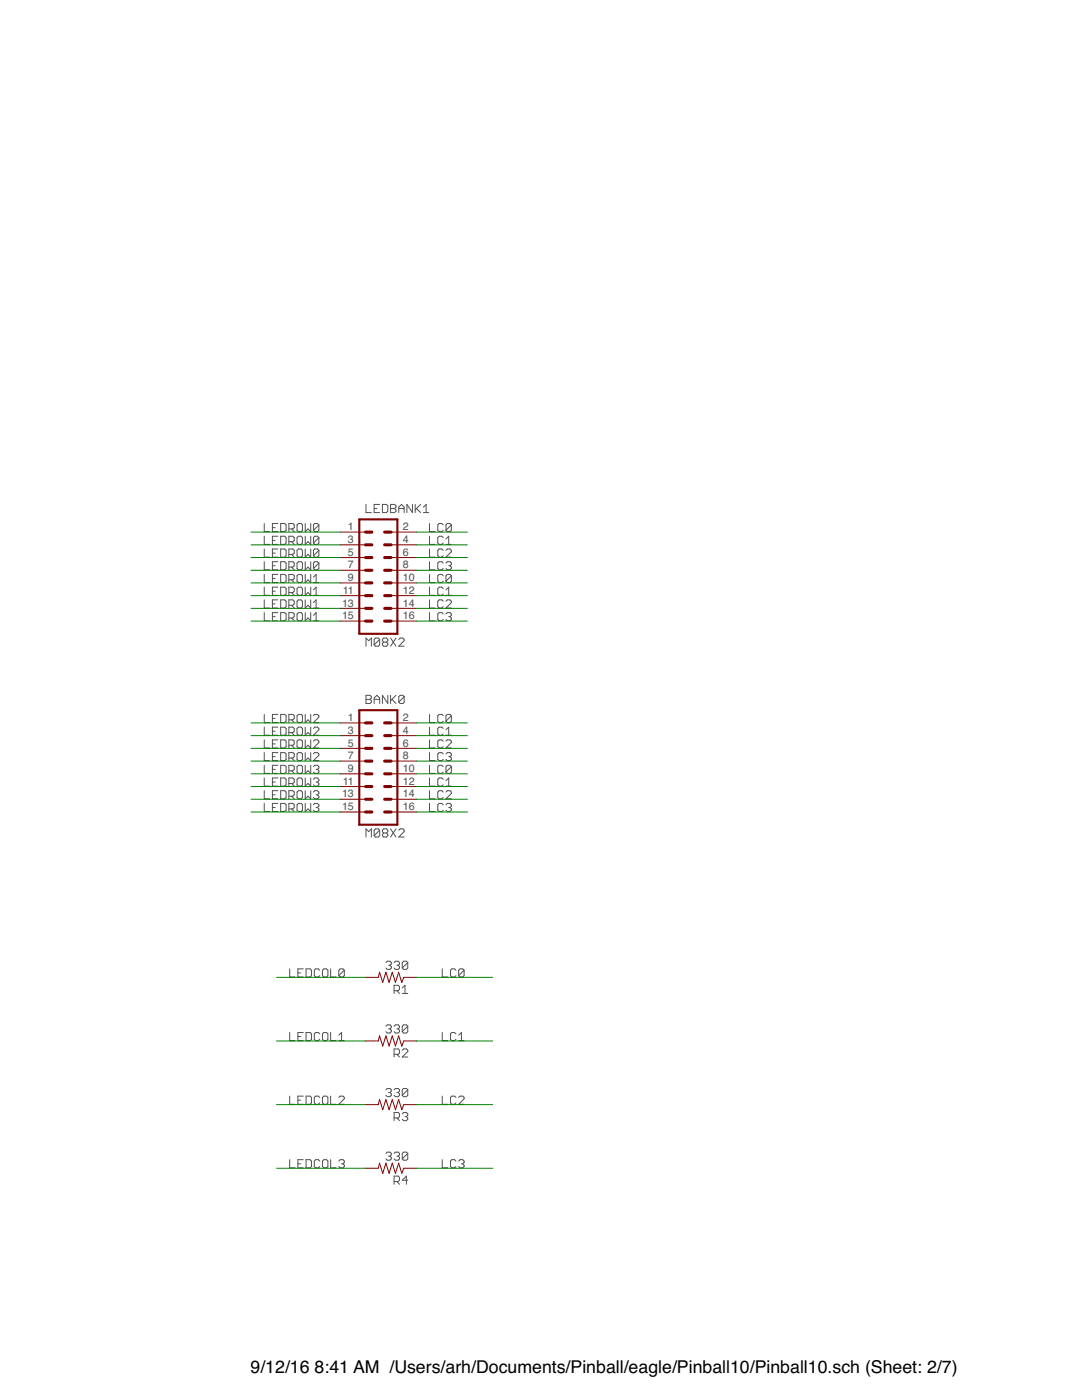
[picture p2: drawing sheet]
<svg xmlns="http://www.w3.org/2000/svg" width="216mm" height="279mm" viewBox="0 0 216 279" stroke-linecap="round" stroke-linejoin="round" font-family="sans-serif">
<g fill="none" stroke="#505050" stroke-width=".2">
<path d="M52.7 104.5v1.6h1.1M52.7 107v1.6h1.1M52.7 109.6v1.6h1.1M52.7 112.1v1.6h1.1M52.7 114.6v1.7h1.1M52.7 117.2v1.6h1.1M52.7 119.7v1.6h1.1M54.4 112.9h.5M54.4 105.3h.5M54.4 107.8h.5M54.4 110.4h.5M54.4 115.4h.5"/>
<path d="M54.4 118h.5M55.4 104.5h-1v1.6h1M55.4 107h-1v1.6h1M55.4 109.6h-1v1.6h1M55.4 112.1h-1v1.6h1M55.4 114.6h-1v1.7h1M55.4 117.2h-1v1.6h1M55.4 119.7h-1v1.6h1M56 104.5h.8l.3 .3v1l-.3 .3h-.8zM56 107h.8l.3 .3v1.1l-.3 .2h-.8zM56 109.6h.8l.3 .2v1.1l-.3 .3h-.8zM56 112.1h.8l.3 .3v1.1l-.3 .2h-.8z"/>
<path d="M56 114.6h.8l.3 .3v1.1l-.3 .3h-.8zM56 117.2h.8l.3 .3v1l-.3 .3h-.8zM56 119.7h.8l.3 .3v1.1l-.3 .2h-.8zM57.6 105.6h.8l.3-.3v-.5l-.3-.3h-.8v1.6M57.6 108.1h.8l.3-.3v-.5l-.3-.3h-.8v1.6M57.6 110.6h.8l.3-.2v-.6l-.3-.2h-.8v1.6M57.6 113.2h.8l.3-.3v-.5l-.3-.3h-.8v1.6M57.6 115.7h.8l.3-.3v-.5l-.3-.3h-.8v1.7M57.6 118.3h.8l.3-.3v-.5l-.3-.3h-.8v1.6M58.2 105.6l.5 .5M58.2 108.1l.5 .5M58.2 110.6l.5 .6"/>
<path d="M58.2 113.2l.5 .5M58.2 115.7l.5 .6M58.2 118.3l.5 .5M59.5 104.5h.6l.2 .3v1l-.2 .3h-.6l-.2-.3v-1zM59.5 107h.6l.2 .3v1.1l-.2 .2h-.6l-.2-.2v-1.1zM59.5 109.6h.6l.2 .2v1.1l-.2 .3h-.6l-.2-.3v-1.1zM59.5 112.1h.6l.2 .3v1.1l-.2 .2h-.6l-.2-.2v-1.1zM59.5 114.6h.6l.2 .3v1.1l-.2 .3h-.6l-.2-.3v-1.1zM59.5 117.2h.6l.2 .3v1l-.2 .3h-.6l-.2-.3v-1zM59.5 119.7h.6l.2 .3v1.1l-.2 .2h-.6l-.2-.2v-1.1zM60.9 104.5v1.6l.5-.5 .6 .5v-1.6M60.9 107v1.6l.5-.5 .6 .5v-1.6"/>
<path d="M60.9 109.6v1.6l.5-.6 .6 .6v-1.6M60.9 112.1v1.6l.5-.5 .6 .5v-1.6M60.9 114.6v1.7l.5-.6 .6 .6v-1.7M60.9 117.2v1.6l.5-.5 .6 .5v-1.6M60.9 119.7v1.6l.5-.5 .6 .5v-1.6M62.5 116.3h1.1M62.5 118.8h1.1M62.5 115.2l.6-.6v1.7M62.5 117.7l.6-.5v1.6M63.6 104.8v1l-.2 .3h-.6l-.3-.3M63.6 107.3v1.1l-.2 .2h-.6l-.3-.2M63.6 109.8v1.1l-.2 .3h-.6l-.3-.3"/>
<path d="M63.6 112.4v1.1l-.2 .2h-.6l-.3-.2M63.6 104.8l-.2-.3h-.6l-.3 .3v1M63.6 107.3l-.2-.3h-.6l-.3 .3v1.1M63.6 109.8l-.2-.2h-.6l-.3 .2v1.1M63.6 112.4l-.2-.3h-.6l-.3 .3v1.1M63.6 104.8l-1.1 1M63.6 107.3l-1.1 1.1M63.6 109.8l-1.1 1.1M63.6 112.4l-1.1 1.1M73 100.7v1.6h1.1M74.7 101.5h.5M75.8 100.7h-1.1v1.6h1.1"/>
<path d="M76.3 100.7h.8l.3 .2v1.1l-.3 .3h-.8zM77.9 100.7h.8l.3 .2v.3l-.3 .3 .3 .2v.3l-.3 .3h-.8zM77.9 101.5h.8M79.6 102.3v-1.1l.5-.5 .5 .5v1.1M79.6 101.5h1M82.3 100.7v1.6l-1.1-1.6v1.6M82.8 100.7v1.6M83.1 101.5l.8 .8M83.9 100.7l-1.1 1M84.5 102.3h1.1M84.5 101.2l.5-.5v1.6M85.7 104.5v1.6h1.1"/>
<path d="M85.7 107v1.6h1.1M85.7 109.6v1.6h1.1M85.7 112.1v1.6h1.1M85.7 114.6v1.7h1.1M85.7 117.2v1.6h1.1M85.7 119.7v1.6h1.1M88.4 114.9l-.2-.3h-.6l-.2 .3v1.1l.2 .3h.6l.2-.3M88.4 104.8l-.2-.3h-.6l-.2 .3v1l.2 .3h.6l.2-.3M88.4 107.3l-.2-.3h-.6l-.2 .3v1.1l.2 .2h.6l.2-.2M88.4 109.8l-.2-.2h-.6l-.2 .2v1.1l.2 .3h.6l.2-.3M88.4 112.4l-.2-.3h-.6l-.2 .3v1.1l.2 .2h.6l.2-.2M88.4 117.5l-.2-.3h-.6l-.2 .3v1l.2 .3h.6l.2-.3"/>
<path d="M88.4 120l-.2-.3h-.6l-.2 .3v1.1l.2 .2h.6l.2-.2M89 109.8l.3-.2h.5l.3 .2v.3l-1.1 1.1h1.1M89 112.4l.3-.3h.5l.3 .3v.2l-.3 .3M89 120l.3-.3h.5l.3 .3v.3l-1.1 1h1.1M89 108.6h1.1M89 107.6l.5-.6v1.6M89 117.7l.5-.5v1.6M89 118.8h1.1M89.5 112.9h.3M89.8 112.9l.3 .3v.3l-.3 .2h-.5l-.3-.2M90.1 114.9v1.1l-.3 .3h-.5l-.3-.3M90.1 104.8v1l-.3 .3h-.5l-.3-.3"/>
<path d="M90.1 104.8l-.3-.3h-.5l-.3 .3v1M90.1 114.9l-.3-.3h-.5l-.3 .3v1.1M90.1 104.8l-1.1 1M90.1 114.9l-1.1 1.1M52.7 122.3v1.6h1.1M54.4 123.1h.5M54.4 120.5h.5M55.4 122.3h-1v1.6h1M56 122.3h.8l.3 .2v1.1l-.3 .3h-.8zM57.6 120.8h.8l.3-.3v-.5l-.3-.3h-.8v1.6M57.6 123.3h.8l.3-.2v-.6l-.3-.2h-.8v1.6M58.2 120.8l.5 .5"/>
<path d="M58.2 123.3l.5 .6M59.5 122.3h.6l.2 .2v1.1l-.2 .3h-.6l-.2-.3v-1.1zM60.9 122.3v1.6l.5-.6 .6 .6v-1.6M62.5 121.3h1.1M62.5 123.9h1.1M62.5 120.3l.6-.6v1.6M62.5 122.8l.6-.5v1.6M73 129v-1.7l.6 .6 .5-.6v1.7M73 138.8h.8l.3 .2v.3l-.3 .3 .3 .2v.3l-.3 .3h-.8zM73 139.6h.8M74.7 139.6h1.1M75.8 127.6l-.3-.3h-.6l-.2 .3v1.1"/>
<path d="M75.8 127.6v1.1l-.3 .3h-.6l-.2-.3M75.8 127.6l-1.1 1.1M76.6 128.1l-.3-.2v-.3l.3-.3h.5l.3 .3v.3l-.3 .2M76.6 128.1l-.3 .3v.3l.3 .3h.5l.3-.3v-.3l-.3-.3M76.6 128.1h.5M77.4 138.8v1.6l-1.1-1.6v1.6M77.9 127.3l1.1 1.7M77.9 138.8v1.6M78.2 139.6l.8 .8M79 127.3l-1.1 1.7M79 138.8l-1.1 1M79.6 127.6l.2-.3h.6l.2 .3v.3l-1 1.1h1"/>
<path d="M80.6 139v1.1l-.2 .3h-.6l-.2-.3M80.6 139l-.2-.2h-.6l-.2 .2v1.1M80.6 139l-1 1.1M85.7 122.3v1.6h1.1M88.4 122.5l-.2-.2h-.6l-.2 .2v1.1l.2 .3h.6l.2-.3M89 122.5l.3-.2h.5l.3 .2v.3l-.3 .3M89.5 123.1h.3M89.8 123.1l.3 .2v.3l-.3 .3h-.5l-.3-.3M52.7 142.6v1.6h1.1M52.7 145.1v1.6h1.1M52.7 147.7v1.6h1.1M52.7 150.2v1.6h1.1"/>
<path d="M52.7 152.7v1.6h1.1M52.7 155.3v1.6h1.1M52.7 157.8v1.6h1.1M54.4 153.5h.5M54.4 156.1h.5M54.4 158.6h.5M54.4 143.4h.5M54.4 145.9h.5M54.4 148.5h.5M54.4 151h.5M55.4 152.7h-1v1.6h1M55.4 142.6h-1v1.6h1"/>
<path d="M55.4 145.1h-1v1.6h1M55.4 147.7h-1v1.6h1M55.4 150.2h-1v1.6h1M55.4 155.3h-1v1.6h1M55.4 157.8h-1v1.6h1M56 152.7h.8l.3 .3v1.1l-.3 .2h-.8zM56 142.6h.8l.3 .2v1.1l-.3 .3h-.8zM56 145.1h.8l.3 .3v1.1l-.3 .2h-.8zM56 147.7h.8l.3 .2v1.1l-.3 .3h-.8zM56 150.2h.8l.3 .3v1.1l-.3 .2h-.8zM56 155.3h.8l.3 .2v1.1l-.3 .3h-.8zM56 157.8h.8l.3 .3v1.1l-.3 .2h-.8z"/>
<path d="M57.6 153.8h.8l.3-.3v-.5l-.3-.3h-.8v1.6M57.6 143.7h.8l.3-.3v-.6l-.3-.2h-.8v1.6M57.6 146.2h.8l.3-.3v-.5l-.3-.3h-.8v1.6M57.6 148.7h.8l.3-.2v-.6l-.3-.2h-.8v1.6M57.6 151.3h.8l.3-.3v-.5l-.3-.3h-.8v1.6M57.6 156.4h.8l.3-.3v-.6l-.3-.2h-.8v1.6M57.6 158.9h.8l.3-.3v-.5l-.3-.3h-.8v1.6M58.2 153.8l.5 .5M58.2 156.4l.5 .5M58.2 158.9l.5 .5M58.2 143.7l.5 .5M58.2 146.2l.5 .5"/>
<path d="M58.2 148.7l.5 .6M58.2 151.3l.5 .5M59.3 153l.2-.3h.6l.2 .3v1.1l-.2 .2h-.6l-.2-.2zM59.3 142.8l.2-.2h.6l.2 .2v1.1l-.2 .3h-.6l-.2-.3zM59.3 145.4l.2-.3h.6l.2 .3v1.1l-.2 .2h-.6l-.2-.2zM59.3 147.9l.2-.2h.6l.2 .2v1.1l-.2 .3h-.6l-.2-.3zM59.3 150.5l.2-.3h.6l.2 .3v1.1l-.2 .2h-.6l-.2-.2zM59.3 155.5l.2-.2h.6l.2 .2v1.1l-.2 .3h-.6l-.2-.3zM59.3 158.1l.2-.3h.6l.2 .3v1.1l-.2 .2h-.6l-.2-.2zM60.9 142.6v1.6l.5-.5 .6 .5v-1.6M60.9 145.1v1.6l.5-.5 .6 .5v-1.6M60.9 147.7v1.6l.5-.6 .6 .6v-1.6"/>
<path d="M60.9 150.2v1.6l.5-.5 .6 .5v-1.6M60.9 152.7v1.6l.5-.5 .6 .5v-1.6M60.9 155.3v1.6l.5-.5 .6 .5v-1.6M60.9 157.8v1.6l.5-.5 .6 .5v-1.6M62.5 153l.3-.3h.6l.2 .3v.3l-.2 .2M62.5 142.8l.3-.2h.6l.2 .2v.3l-1.1 1.1h1.1M62.5 145.4l.3-.3h.6l.2 .3v.2l-1.1 1.1h1.1M62.5 147.9l.3-.2h.6l.2 .2v.3l-1.1 1.1h1.1M62.5 150.5l.3-.3h.6l.2 .3v.2l-1.1 1.1h1.1M62.5 155.5l.3-.2h.6l.2 .2v.3l-.2 .3M62.5 158.1l.3-.3h.6l.2 .3v.2l-.2 .3M63.1 153.5h.3"/>
<path d="M63.1 156.1h.3M63.1 158.6h.3M63.4 153.5l.2 .3v.3l-.2 .2h-.6l-.3-.2M63.4 156.1l.2 .3v.2l-.2 .3h-.6l-.3-.3M63.4 158.6l.2 .3v.3l-.2 .2h-.6l-.3-.2M74.7 140.4v-1.1l.5-.5 .6 .5v1.1M85.7 152.7v1.6h1.1M85.7 155.3v1.6h1.1M85.7 157.8v1.6h1.1M85.7 142.6v1.6h1.1M85.7 145.1v1.6h1.1M85.7 147.7v1.6h1.1"/>
<path d="M85.7 150.2v1.6h1.1M88.4 153l-.2-.3h-.6l-.2 .3v1.1l.2 .2h.6l.2-.2M88.4 155.5l-.2-.2h-.6l-.2 .2v1.1l.2 .3h.6l.2-.3M88.4 158.1l-.2-.3h-.6l-.2 .3v1.1l.2 .2h.6l.2-.2M88.4 142.8l-.2-.2h-.6l-.2 .2v1.1l.2 .3h.6l.2-.3M88.4 145.4l-.2-.3h-.6l-.2 .3v1.1l.2 .2h.6l.2-.2M88.4 147.9l-.2-.2h-.6l-.2 .2v1.1l.2 .3h.6l.2-.3M88.4 150.5l-.2-.3h-.6l-.2 .3v1.1l.2 .2h.6l.2-.2M89 156.9h1.1M89 158.1l.3-.3h.5l.3 .3v.2l-1.1 1.1h1.1M89 146.7h1.1M89 147.9l.3-.2h.5l.3 .2v.3l-1.1 1.1h1.1"/>
<path d="M89 150.5l.3-.3h.5l.3 .3v.2l-.3 .3M89 145.6l.5-.5v1.6M89 155.8l.5-.5v1.6M89.5 151h.3M89.8 151l.3 .3v.3l-.3 .2h-.5l-.3-.2M90.1 153v1.1l-.3 .2h-.5l-.3-.2M90.1 153l-.3-.3h-.5l-.3 .3v1.1M90.1 142.8v1.1l-.3 .3h-.5l-.3-.3M90.1 142.8l-.3-.2h-.5l-.3 .2v1.1M90.1 142.8l-1.1 1.1M90.1 153l-1.1 1.1M52.7 160.3v1.7h1.1"/>
<path d="M54.4 161.2h.5M55.4 160.3h-1v1.7h1M56 160.3h.8l.3 .3v1.1l-.3 .3h-.8zM57.6 161.4h.8l.3-.2v-.6l-.3-.3h-.8v1.7M58.2 161.4l.5 .6M59.3 160.6l.2-.3h.6l.2 .3v1.1l-.2 .3h-.6l-.2-.3zM60.9 160.3v1.7l.5-.6 .6 .6v-1.7M62.5 160.6l.3-.3h.6l.2 .3v.3l-.2 .3M63.1 161.2h.3M63.4 161.2l.2 .2v.3l-.2 .3h-.6l-.3-.3M73 167v-1.6l.6 .6 .5-.6v1.6M75.8 165.7l-.3-.3h-.6l-.2 .3v1.1"/>
<path d="M75.8 165.7v1.1l-.3 .2h-.6l-.2-.2M75.8 165.7l-1.1 1.1M76.6 166.2l-.3-.2v-.3l.3-.3h.5l.3 .3v.3l-.3 .2M76.6 166.2l-.3 .3v.3l.3 .2h.5l.3-.2v-.3l-.3-.3M76.6 166.2h.5M77.9 165.4l1.1 1.6M79 165.4l-1.1 1.6M79.6 165.7l.2-.3h.6l.2 .3v.3l-1 1h1M85.7 160.3v1.7h1.1M88.4 160.6l-.2-.3h-.6l-.2 .3v1.1l.2 .3h.6l.2-.3M89 160.6l.3-.3h.5l.3 .3v.3l-.3 .3M89.5 161.2h.3"/>
<path d="M89.8 161.2l.3 .2v.3l-.3 .3h-.5l-.3-.3M57.8 193.4v1.6h1.1M59.4 194.2h.6M60.5 193.4h-1.1v1.6h1.1M61.1 193.4h.8l.2 .2v1.1l-.2 .3h-.8zM63.8 193.6l-.3-.2h-.5l-.3 .2v1.1l.3 .3h.5l.3-.3M64.3 193.6l.3-.2h.6l.2 .2v1.1l-.2 .3h-.6l-.3-.3zM66 193.4v1.6h1.1M68.7 193.6v1.1l-.3 .3h-.5l-.3-.3M68.7 193.6l-.3-.2h-.5l-.3 .2v1.1M68.7 193.6l-1.1 1.1M77 192.1l.3-.3h.5l.3 .3v.3l-.3 .2"/>
<path d="M77.5 192.6h.3M77.8 192.6l.3 .3v.3l-.3 .3h-.5l-.3-.3M78.6 192.1l.3-.3h.6l.2 .3v.3l-.2 .2M78.6 197.7h.9l.2-.3v-.5l-.2-.3h-.9v1.7M79.2 192.6h.3M79.2 197.7l.5 .6M79.5 192.6l.2 .3v.3l-.2 .3h-.6l-.3-.3M80.3 197.2l.5-.6v1.7M80.3 198.3h1.1M81.4 192.1l-.3-.3h-.6l-.2 .3v1.1M81.4 192.1v1.1l-.3 .3h-.6l-.2-.3M81.4 192.1l-1.1 1.1"/>
<path d="M88.2 193.4v1.6h1.1M91 193.6l-.3-.2h-.6l-.2 .2v1.1l.2 .3h.6l.3-.3M92.6 193.6v1.1l-.3 .3h-.5l-.3-.3M92.6 193.6l-.3-.2h-.5l-.3 .2v1.1M92.6 193.6l-1.1 1.1M57.8 206.1v1.6h1.1M57.8 218.8v1.6h1.1M59.4 206.9h.6M59.4 219.6h.6M60.5 206.1h-1.1v1.6h1.1M60.5 218.8h-1.1v1.6h1.1M61.1 206.1h.8l.2 .2v1.1l-.2 .3h-.8z"/>
<path d="M61.1 218.8h.8l.2 .2v1.1l-.2 .3h-.8zM63.8 206.3l-.3-.2h-.5l-.3 .2v1.1l.3 .3h.5l.3-.3M63.8 219l-.3-.2h-.5l-.3 .2v1.1l.3 .3h.5l.3-.3M64.3 219l.3-.2h.6l.2 .2v1.1l-.2 .3h-.6l-.3-.3zM64.6 206.1h.6l.2 .2v1.1l-.2 .3h-.6l-.3-.3v-1.1zM66 206.1v1.6h1.1M66 218.8v1.6h1.1M67.6 219l.3-.2h.5l.3 .2v.3l-1.1 1.1h1.1M67.6 207.7h1.1M67.6 206.6l.6-.5v1.6M77 204.8l.3-.3h.5l.3 .3v.3l-.3 .2M77 217.5l.3-.3h.5l.3 .3v.3l-.3 .2"/>
<path d="M77.5 205.3h.3M77.5 218h.3M77.8 205.3l.3 .3v.3l-.3 .3h-.5l-.3-.3M77.8 218l.3 .3v.3l-.3 .3h-.5l-.3-.3M78.6 204.8l.3-.3h.6l.2 .3v.3l-.2 .2M78.6 210.4h.9l.2-.3v-.5l-.2-.3h-.9v1.6M78.6 217.5l.3-.3h.6l.2 .3v.3l-.2 .2M79.2 205.3h.3M79.2 218h.3M79.2 210.4l.5 .5M79.5 205.3l.2 .3v.3l-.2 .3h-.6l-.3-.3M79.5 218l.2 .3v.3l-.2 .3h-.6l-.3-.3"/>
<path d="M80.3 209.6l.2-.3h.6l.3 .3v.3l-1.1 1h1.1M81.4 204.8l-.3-.3h-.6l-.2 .3v1.1M81.4 217.5l-.3-.3h-.6l-.2 .3v1.1M81.4 204.8v1.1l-.3 .3h-.6l-.2-.3M81.4 217.5v1.1l-.3 .3h-.6l-.2-.3M81.4 204.8l-1.1 1.1M81.4 217.5l-1.1 1.1M88.2 206.1v1.6h1.1M88.2 218.8v1.6h1.1M91 206.3l-.3-.2h-.6l-.2 .2v1.1l.2 .3h.6l.3-.3M91 219l-.3-.2h-.6l-.2 .2v1.1l.2 .3h.6l.3-.3M91.5 207.7h1.1"/>
<path d="M91.5 219l.3-.2h.5l.3 .2v.3l-1.1 1.1h1.1M91.5 206.6l.6-.5v1.6M57.8 231.4v1.7h1.1M59.4 232.3h.6M60.5 231.4h-1.1v1.7h1.1M61.1 231.4h.8l.2 .3v1.1l-.2 .3h-.8zM63.8 231.7l-.3-.3h-.5l-.3 .3v1.1l.3 .3h.5l.3-.3M64.3 231.7l.3-.3h.6l.2 .3v1.1l-.2 .3h-.6l-.3-.3zM66 231.4v1.7h1.1M67.6 231.7l.3-.3h.5l.3 .3v.3l-.3 .3M68.2 232.3h.2M68.4 232.3l.3 .2v.3l-.3 .3h-.5l-.3-.3"/>
<path d="M77 230.2l.3-.3h.5l.3 .3v.3l-.3 .2M77.5 230.7h.3M77.8 230.7l.3 .3v.3l-.3 .2h-.5l-.3-.2M78.6 223.1h.9l.2-.3v-.5l-.2-.3h-.9v1.6M78.6 230.2l.3-.3h.6l.2 .3v.3l-.2 .2M78.6 235.8h.9l.2-.3v-.5l-.2-.3h-.9v1.6M79.2 230.7h.3M79.2 223.1l.5 .5M79.2 235.8l.5 .5M79.5 230.7l.2 .3v.3l-.2 .2h-.6l-.3-.2M80.3 222.3l.2-.3h.6l.3 .3v.3l-.3 .2M80.8 222.8h.3"/>
<path d="M81.1 222.8l.3 .3v.3l-.3 .2h-.6l-.2-.2M81.4 230.2l-.3-.3h-.6l-.2 .3v1.1M81.4 230.2v1.1l-.3 .2h-.6l-.2-.2M81.4 230.2l-1.1 1.1M81.4 235.5h-1.1l.8-.8v1.6M88.2 231.4v1.7h1.1M91 231.7l-.3-.3h-.6l-.2 .3v1.1l.2 .3h.6l.3-.3M91.5 231.7l.3-.3h.5l.3 .3v.3l-.3 .3M92.1 232.3h.2M92.3 232.3l.3 .2v.3l-.3 .3h-.5l-.3-.3"/>
</g>
<g fill="none" stroke="#800000" stroke-width=".61">
<path d="M72.9 111.3h1.3M72.9 108.7h1.3M72.9 106.2h1.3M72.9 116.3h1.3M72.9 113.8h1.3M72.9 118.9h1.3M76.8 111.3h1.2M76.8 108.7h1.2M76.8 106.2h1.2M76.8 116.3h1.2M76.8 113.8h1.2M76.8 118.9h1.2"/>
<path d="M72.9 121.4h1.3M72.9 124h1.3M76.8 121.4h1.2M76.8 124h1.2M72.9 149.4h1.3M72.9 146.8h1.3M72.9 144.3h1.3M72.9 154.4h1.3M72.9 151.9h1.3M72.9 157h1.3M72.9 159.5h1.3M76.8 149.4h1.2"/>
<path d="M76.8 146.8h1.2M76.8 144.3h1.2M76.8 154.4h1.2M76.8 151.9h1.2M76.8 157h1.2M76.8 159.5h1.2M72.9 162.1h1.3M76.8 162.1h1.2"/>
</g>
<path d="M71.7 103.7h7.6v22.8h-7.6zM71.7 141.7h7.6v22.9h-7.6z" fill="none" stroke="#800000" stroke-width=".42"/>
<g fill="none" stroke="#800000" stroke-width=".2">
<path d="M67.9 106.2h5M67.9 108.7h5M67.9 111.3h5M67.9 113.8h5M67.9 116.3h5M67.9 118.9h5M78 106.2h5.1M78 108.7h5.1M78 111.3h5.1M78 113.8h5.1M78 116.3h5.1M78 118.9h5.1"/>
<path d="M67.9 121.4h5M67.9 124h5M78 121.4h5.1M78 124h5.1M67.9 144.3h5M67.9 146.8h5M67.9 149.4h5M67.9 151.9h5M67.9 154.4h5M67.9 157h5M67.9 159.5h5M78 144.3h5.1"/>
<path d="M78 146.8h5.1M78 149.4h5.1M78 151.9h5.1M78 154.4h5.1M78 157h5.1M78 159.5h5.1M67.9 162.1h5M78 162.1h5.1M72.9 195.1h2.6l.2-1.1 .7 2.1 .6-2.1 .6 2.1 .7-2.1 .6 2.1 .6-2.1 .7 2.1 .4-1h2.5M72.9 207.8h2.6l.2-1.1 .7 2.1 .6-2.1 .6 2.1 .7-2.1 .6 2.1 .6-2.1 .7 2.1 .4-1h2.5M72.9 220.5h2.6l.2-1.1 .7 2.1 .6-2.1 .6 2.1 .7-2.1 .6 2.1 .6-2.1 .7 2.1 .4-1h2.5M72.9 233.2h2.6l.2-1.1 .7 2.1 .6-2.1 .6 2.1 .7-2.1 .6 2.1 .6-2.1 .7 2.1 .4-1h2.5"/>
</g>
<g fill="none" stroke="#008000" stroke-width=".2">
<path d="M50.1 106.2h17.8M50.1 116.3h17.8M50.1 108.7h17.8M50.1 118.9h17.8M50.1 111.3h17.8M50.1 113.8h17.8M83.1 106.2h10.2M83.1 116.3h10.2M83.1 108.7h10.2M83.1 118.9h10.2M83.1 111.3h10.2M83.1 113.8h10.2"/>
<path d="M50.1 121.4h17.8M50.1 124h17.8M83.1 121.4h10.2M83.1 124h10.2M50.1 154.4h17.8M50.1 157h17.8M50.1 159.5h17.8M50.1 144.3h17.8M50.1 146.8h17.8M50.1 149.4h17.8M50.1 151.9h17.8M83.1 154.4h10.2"/>
<path d="M83.1 157h10.2M83.1 159.5h10.2M83.1 144.3h10.2M83.1 146.8h10.2M83.1 149.4h10.2M83.1 151.9h10.2M50.1 162.1h17.8M83.1 162.1h10.2M55.2 195.1h17.7M83.1 195.1h15.2M55.2 207.8h17.7M83.1 207.8h15.2"/>
<path d="M55.2 220.5h17.7M55.2 233.2h17.7M83.1 220.5h15.2M83.1 233.2h15.2"/>
</g>
<g font-size="3.5">
<text x="50" y="274.1">9/12/16</text>
<text x="62.8" y="274.1">8:41 AM /Users/arh/Documents/Pinball/eagle/Pinball10/Pinball10.sch (Sheet: 2/7)</text>
</g>
<g font-size="2.1" fill="#505050">
<text x="69.4" y="105.8">1</text>
<text x="80.4" y="105.8">2</text>
<text x="69.4" y="108.4">3</text>
<text x="69.4" y="110.9">5</text>
<text x="69.4" y="113.4">7</text>
<text x="80.4" y="108.4">4</text>
<text x="80.4" y="110.9">6</text>
<text x="80.4" y="113.4">8</text>
<text x="68.4" y="118.5">11</text>
<text x="69.4" y="116">9</text>
<text x="80.4" y="116">10</text>
<text x="80.4" y="118.5">12</text>
<text x="68.2" y="121.1">13</text>
<text x="68.2" y="123.6">15</text>
<text x="80.4" y="121.1">14</text>
<text x="80.4" y="123.6">16</text>
<text x="69.4" y="143.9">1</text>
<text x="80.4" y="143.9">2</text>
<text x="69.4" y="146.5">3</text>
<text x="69.4" y="149">5</text>
<text x="80.4" y="146.5">4</text>
<text x="80.4" y="149">6</text>
<text x="69.4" y="151.5">7</text>
<text x="69.4" y="154.1">9</text>
<text x="80.4" y="151.5">8</text>
<text x="80.4" y="154.1">10</text>
<text x="68.2" y="159.2">13</text>
<text x="68.2" y="161.7">15</text>
<text x="68.4" y="156.6">11</text>
<text x="80.4" y="156.6">12</text>
<text x="80.4" y="159.2">14</text>
<text x="80.4" y="161.7">16</text>
</g>
</svg>
